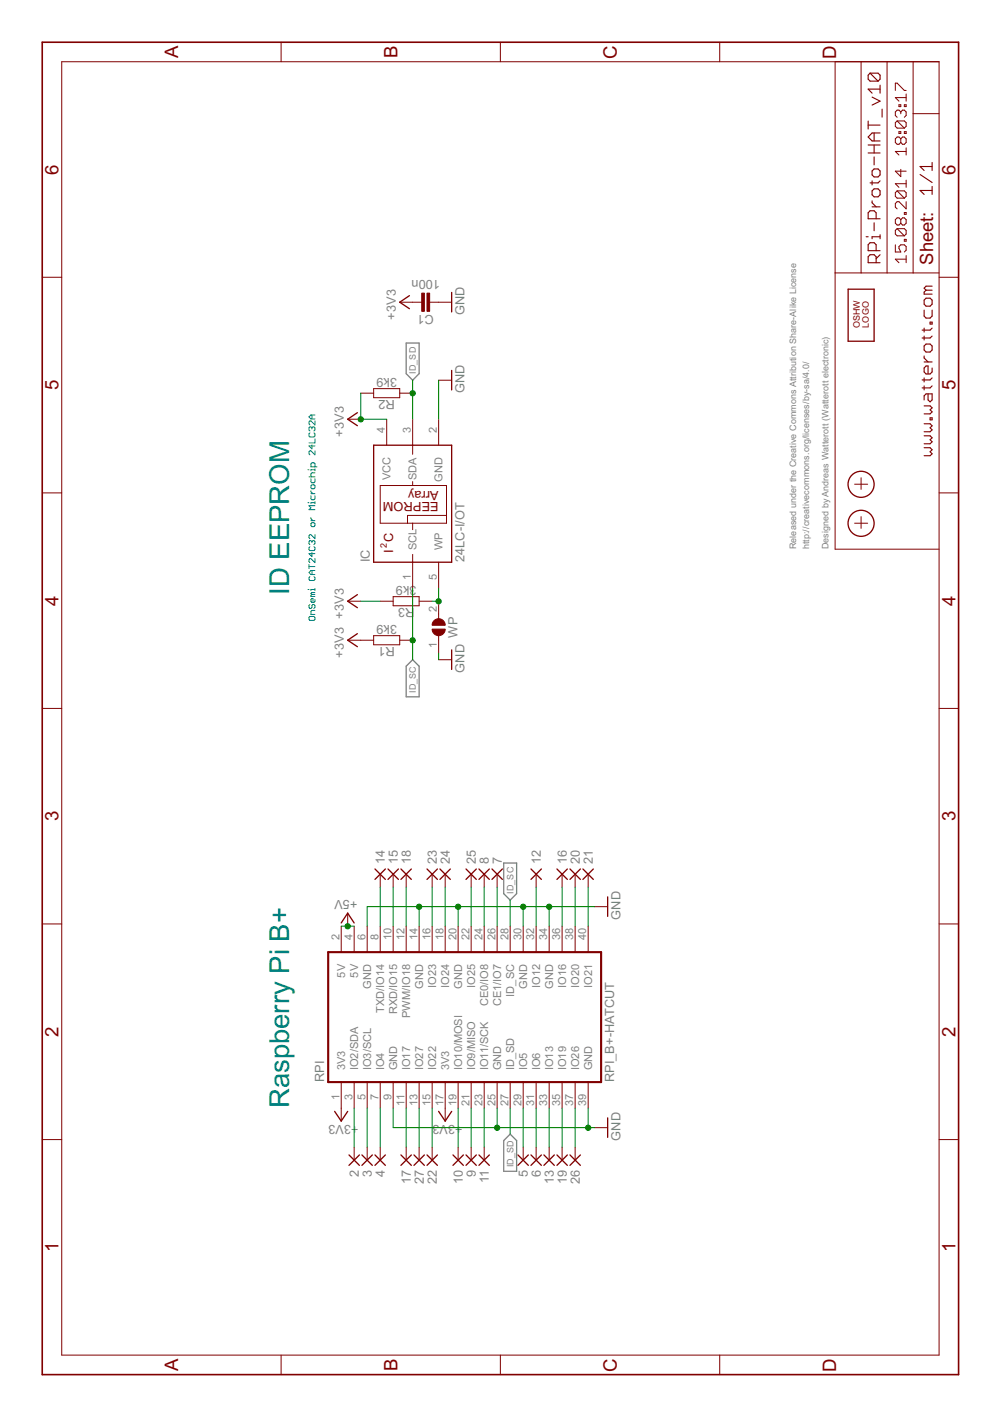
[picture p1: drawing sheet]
<svg xmlns="http://www.w3.org/2000/svg" width="210mm" height="297mm" viewBox="0 0 210 297" stroke-linecap="round" stroke-linejoin="round" font-family="sans-serif">
<path d="M85.1 71.9h2.7v6.4l-1.4 1.4-1.3-1.4zM86.4 138.2l1.4 1.4v6.4h-2.7v-6.4zM105.5 180.8h2.7v6.4l-1.3 1.4-1.4-1.4zM106.9 237.6l1.3 1.3v6.5h-2.7v-6.5z" fill="none" stroke="#808080" stroke-width=".28"/>
<g fill="none" stroke="#800000" stroke-width=".23">
<path d="M182.3 15.3l-.4 .4v.9l.4 .4h1.6M182.3 15.3h1.6l.5 .4v.9l-.5 .4M182.3 15.3l1.6 1.7M184.4 17.8v1.7M184.4 18.7h-2.5l.8 .8M181.9 25.4v1.6M181.9 32h2.5M181.9 30.4h2.5M181.9 26.2h2.5M182.7 37.9v.8M182.7 20.3l1.7 .9-1.7 .8M183.1 35.4h.8l.5 .4v.8l-.5 .5h-.8l-.4-.5v-.8z"/>
<path d="M183.1 39.6h.8l.5 .4v.8l-.5 .4h-.8l-.4-.4v-.8zM183.1 27.9v1.6M183.1 30.4v1.6M183.1 32.9v1.6M184.4 37.9l-.5 .4h-1.6M184.4 27.9h-1.7l-.8 .8 .8 .8h1.7M184.8 22.9v1.6M192.7 36.6l2.6 1.6M195.3 34v1.7M195.3 39.1v1.6M195.3 39.9h-2.6l.9 .8M195.3 34.9h-2.6l.9 .8"/>
<path d="M181.4 49.6h.5M182.7 42.1v.4l.8 .8M182.7 43.3h1.7M183.1 46.7v1.6M183.5 55v-1.2l-.4-.4h-.8l-.4 .4v1.2h2.5M183.5 45.8v-1.2l-.4-.4h-.8l-.4 .4v1.2h2.5M183.5 52.5v-1.2l-.4-.5h-.8l-.4 .5v1.2h2.5M184.4 53.4l-.9 .8M184.4 49.6h-1.7v.4M184.4 49.2v.8M195.3 59.9h-1.3l-.4 .5 .4 .4M193.6 62.9l.4-.4h.8l.5 .4v.8l-.5 .4h-.8l-.4-.4z"/>
<path d="M193.6 65v1.2l.4 .4h.8l.5-.4v-1.2M193.6 72.5l.4-.4h.8l.5 .4v.8l-.5 .4h-.8l-.4-.4zM193.6 68.7v.9M193.6 70.4v.8M193.6 74.6v.4l.8 .8M193.6 79.2v.8M193.6 75.8h1.7M194 60.8l-.4 .4v.4h1.7M194 60.8h1.3M194.8 67.5h.5v.4h-.5zM195.3 77.1v.8l-.5 .4h-.8l-.4-.4v-.8l.4-.4h.4v1.6M195.3 79.2l-.5 .4h-1.6"/>
<path d="M195.3 70.4l-.5 .4h-1.6M195.3 68.7l-.5 .5h-1.6M193.6 93.8h1.2l.5 .4-.5 .4 .5 .5-.5 .4h-1.2M193.6 91.3h1.2l.5 .4-.5 .4 .5 .4-.5 .5h-1.2M193.6 88.8h1.2l.5 .4-.5 .4 .5 .4-.5 .4h-1.2M193.6 85h1.2l.5 .4-.5 .5 .5 .4-.5 .4h-1.2M193.6 80.8v.9M194.4 82.5v1.3l.4 .4 .5-.4v-1.3h-1.3l-.4 .4v.9M194.8 87.5h.5v.4h-.5zM195.3 80.8l-.5 .5h-1.6"/>
</g>
<g fill="none" stroke="#800000" stroke-width=".21">
<path d="M12.9 12.9h183.8v271h-183.8zM58.9 8.8v4.1M104.8 8.8v4.1M150.8 8.8v4.1M174.9 12.9v102.1h21.8M180.4 12.9v44.3M185.8 12.9v44.3M187.6 18.9v-1.5h.3l1.5 1.5h.4M189.8 19.7v1.5M191.3 12.9v44.3M187.9 25.3h1.5l.4 .4v.8l-.4 .3M187.9 40h1.5l.4 .4v.7l-.4 .4"/>
<path d="M187.9 25.3l-.3 .4v.8l.3 .3h1.5M187.9 40l-.3 .4v.7l.3 .4h1.5M187.9 40l1.5 1.5M187.9 25.3l1.5 1.5M188.3 21.9h.4v.4h-.4zM188.3 27.6h.4v.4h-.4zM188.7 23.5l.4-.4h.3l.4 .4v.7l-.4 .4M188.7 29.1l.4-.4h.3l.4 .4v.7l-.4 .4h-.3l-.4-.4M188.7 23.5l-.4-.4h-.4l-.3 .4v.7l.3 .4M188.7 29.1l-.4-.4h-.4l-.3 .4v.7l.3 .4h.4l.4-.4M188.7 23.5v.3M188.7 29.1v.7"/>
<path d="M188.7 35.5v1.5l-1.1-1.1h2.2M189.4 21.9h.4v.4h-.4zM189.4 27.6h.4v.4h-.4zM189.8 31v1.5M189.8 37.7v1.5M189.8 38.5h-2.2l.7 .7M189.8 31.7h-2.2l.7 .8M189.8 20.4h-2.2l.7 .8M191.3 23.8h5.4M8.8 58.1h4.1M174.9 57.2h21.8M187.6 51.3v1.5h1.1l-.4-.8v-.4l.4-.3h.7l.4 .3v.8l-.4 .4"/>
<path d="M187.9 47.9h1.5l.4 .4v.7l-.4 .4M187.9 47.9l-.3 .4v.7l.3 .4h1.5M187.9 47.9l1.5 1.5M188.7 46l.4-.4h.3l.4 .4v.8l-.4 .3h-.3l-.4-.3M188.7 46l-.4-.4h-.4l-.3 .4v.8l.3 .3h.4l.4-.3M188.7 46v.8M189.4 44.5h.4v.4h-.4zM189.4 50.1h.4v.4h-.4zM189.8 54.3h-2.2l.7 .7M189.8 42.2v1.6l-1.5-1.6h-.4l-.3 .4v.8l.3 .4M189.8 53.5v1.5M196.7 58.1h4.1"/>
<path d="M83.7 63.3h4.6M90 63.3h4.6M91.9 79.7h2.7M72.8 87.8h2.8M75.6 82.4h2.7M78.3 81.4h5.4v1.9h-5.4zM81 87.8v5.5M83.7 82.4h2.7M86.4 87.8v7.4M91.9 87.8v5.5M8.8 103.3h4.1M79.7 101.7h13.8v7.9h-13.8z"/>
<path d="M86.4 100.9v.8M86.4 109.6v1.4M86.4 116.1v7.1M91.9 117.8v5.4M93.5 108h-8.1v1.6M179 109.6h2.8M179 101.4h2.8M180.4 100.1v2.4M180.4 108.2v2.5M196.7 103.3h4.1M72.8 125.9h2.8M72.8 134.1h5.5"/>
<path d="M78.3 133.2h5.4v1.9h-5.4zM79.7 125.9h2.7M82.4 125h5.4v1.9h-5.4zM83.7 134.1h2.7M87.8 125.9h2.7M91.9 138.2h2.7M91.9 125.9v3.7M91.9 133.2v3.6M8.8 148.4h4.1M196.7 148.4h4.1M8.8 193.5h4.1M71.5 194v5.5"/>
<path d="M72.8 191.3v2.7M74.2 194v5.5M76.9 194v5.5M79.7 183.1v2.7M79.7 194v5.5M82.4 183.1v2.7M82.4 194v5.5M85.1 183.1v2.7M85.1 194v5.5M87.8 194v5.5M90.5 183.1v2.7M90.5 194v5.5"/>
<path d="M93.3 183.1v2.7M93.3 194v5.5M96 194v5.5M98.7 183.1v2.7M98.7 194v5.5M101.4 183.1v2.7M101.4 194v5.5M104.1 183.1v2.7M104.1 194v5.5M106.9 194v5.5M109.6 194v5.5M112.3 183.1v2.7"/>
<path d="M112.3 194v5.5M115 194v5.5M117.8 183.1v2.7M117.8 194v5.5M120.5 183.1v2.7M120.5 194v5.5M123.2 183.1v2.7M123.2 194v5.5M124.6 189.9h2.7M196.7 193.5h4.1M8.8 238.7h4.1M71.5 226.7v8.1"/>
<path d="M74.2 226.7v5.4M76.9 226.7v5.4M79.7 226.7v5.4M82.4 226.7v5.4M85.1 226.7v5.4M87.8 226.7v5.4M90.5 226.7v5.4M93.3 226.7v8.1M96 226.7v5.4M98.7 226.7v5.4M101.4 226.7v5.4M104.1 226.7v5.4"/>
<path d="M106.9 226.7v5.4M109.6 226.7v5.4M112.3 226.7v5.4M115 226.7v5.4M117.8 226.7v5.4M120.5 226.7v5.4M123.2 226.7v5.4M124.6 236.2h2.7M196.7 238.7h4.1M74.2 240.3v2.7M76.9 240.3v2.7M79.7 240.3v2.7"/>
<path d="M85.1 240.3v2.7M87.8 240.3v2.7M90.5 240.3v2.7M96 240.3v2.7M98.7 240.3v2.7M101.4 240.3v2.7M109.6 240.3v2.7M112.3 240.3v2.7M115 240.3v2.7M117.8 240.3v2.7M120.5 240.3v2.7M58.9 283.9v4.1"/>
<path d="M104.8 283.9v4.1M150.8 283.9v4.1"/>
</g>
<path d="M8.8 8.8h192v279.2h-192z" fill="none" stroke="#800000" stroke-width=".34"/>
<g fill="none" stroke="#800000" stroke-width=".28">
<path d="M85.8 61.9l-2.1 1.4 2.1 1.4M94.6 61.3v4M94.6 77.6v4.1M177.7 60.6h5.4v10.9h-5.4zM74.9 86.4l-2.1 1.4 2.1 1.4M78.3 93.3h16.3v24.5h-16.3zM74.9 124.6l-2.1 1.3 2.1 1.4M74.9 132.7l-2.1 1.4 2.1 1.4M94.6 136.1v4.1M71.5 193.3l1.3-2 1.4 2M78.5 182l2.2 2.2M80.7 182l-2.2 2.2"/>
<path d="M81.3 182l2.2 2.2M83.5 182l-2.2 2.2M84 182l2.2 2.2M86.2 182l-2.2 2.2M89.5 182l2.1 2.2M91.6 182l-2.1 2.2M92.2 182l2.1 2.2M94.3 182l-2.1 2.2M97.6 182l2.2 2.2M99.8 182l-2.2 2.2M100.3 182l2.2 2.2M102.5 182l-2.2 2.2"/>
<path d="M103.1 182l2.1 2.2M105.2 182l-2.1 2.2M111.2 182l2.2 2.2M113.4 182l-2.2 2.2M116.7 182l2.2 2.2M118.9 182l-2.2 2.2M119.4 182l2.2 2.2M121.6 182l-2.2 2.2M122.1 182l2.2 2.2M124.3 182l-2.2 2.2M127.3 187.9v4.1M70.1 232.8l1.4 2 1.3-2"/>
<path d="M91.9 232.8l1.4 2 1.3-2M127.3 234.2v4.1M73.1 241.9l2.2 2.2M75.3 241.9l-2.2 2.2M75.8 241.9l2.2 2.2M78 241.9l-2.2 2.2M78.5 241.9l2.2 2.2M80.7 241.9l-2.2 2.2M84 241.9l2.2 2.2M86.2 241.9l-2.2 2.2M86.7 241.9l2.2 2.2M88.9 241.9l-2.2 2.2"/>
<path d="M89.5 241.9l2.1 2.2M91.6 241.9l-2.1 2.2M94.9 241.9l2.2 2.2M97.1 241.9l-2.2 2.2M97.6 241.9l2.2 2.2M99.8 241.9l-2.2 2.2M100.3 241.9l2.2 2.2M102.5 241.9l-2.2 2.2M108.5 241.9l2.2 2.2M110.7 241.9l-2.2 2.2M111.2 241.9l2.2 2.2M113.4 241.9l-2.2 2.2"/>
<path d="M113.9 241.9l2.2 2.2M116.1 241.9l-2.2 2.2M116.7 241.9l2.2 2.2M118.9 241.9l-2.2 2.2M119.4 241.9l2.2 2.2M121.6 241.9l-2.2 2.2"/>
<circle cx="180.4" cy="109.6" r="2.73"/>
<circle cx="180.4" cy="101.5" r="2.73"/>
</g>
<g fill="#800000" stroke="#800000" stroke-width=".21">
<path d="M90.9 130a1.37 1.37 0 0 1 1.5-.3 1.37 1.37 0 0 1 .9 1.3h-2.8l.1-.5z" fill-rule="evenodd"/>
<path d="M90.5 131.8h2.8a1.37 1.37 0 0 1-1.4 1.4 1.37 1.37 0 0 1-1.4-1.4z" fill-rule="evenodd"/>
</g>
<path d="M68.7 199.5h57.2v27.2h-57.2z" fill="none" stroke="#800000" stroke-width=".44"/>
<g fill="#800000" stroke="#800000" stroke-width=".21">
<path d="M88.3 61.4h.6v3.8h-.6z"/>
<path d="M89.5 61.4h.5v3.8h-.5z"/>
</g>
<g fill="none" stroke="#008000" stroke-width=".21">
<path d="M86.4 79.7v8.1M91.9 79.7v8.1M75.6 82.4v5.4h5.4M75.6 125.9h4.1M86.4 123.2v15M91.9 123.2v2.7h-1.4M91.9 136.8v1.4M71.5 194h2.7M79.7 185.8v8.2M82.4 185.8v8.2M85.1 185.8v8.2M87.8 189.9v4.1"/>
<path d="M90.5 185.8v8.2M93.3 185.8v8.2M96 189.9v4.1M98.7 185.8v8.2M101.4 185.8v8.2M104.1 185.8v8.2M106.9 188.6v5.4M109.6 189.9v4.1M112.3 185.8v8.2M115 189.9v4.1M117.8 185.8v8.2M120.5 185.8v8.2"/>
<path d="M123.2 185.8v8.2M124.6 189.9h-47.7v4.1M74.2 232.1v8.2M76.9 232.1v8.2M79.7 232.1v8.2M82.4 232.1v4.1h42.2M85.1 232.1v8.2M87.8 232.1v8.2M90.5 232.1v8.2M96 232.1v8.2M98.7 232.1v8.2M101.4 232.1v8.2"/>
<path d="M104.1 232.1v4.1M106.9 232.1v5.5M109.6 232.1v8.2M112.3 232.1v8.2M115 232.1v8.2M117.8 232.1v8.2M120.5 232.1v8.2M123.2 232.1v4.1"/>
</g>
<g fill="#008000" stroke="#008000" stroke-width=".21">
<circle cx="104.1" cy="236.2" r=".55"/>
<circle cx="123.2" cy="236.2" r=".55"/>
<circle cx="115" cy="189.9" r=".55"/>
<circle cx="109.6" cy="189.9" r=".55"/>
<circle cx="96" cy="189.9" r=".55"/>
<circle cx="87.8" cy="189.9" r=".55"/>
<circle cx="72.8" cy="194" r=".55"/>
<circle cx="75.6" cy="87.8" r=".55"/>
<circle cx="86.4" cy="82.4" r=".55"/>
<circle cx="86.4" cy="134.1" r=".55"/>
<circle cx="91.9" cy="126" r=".55"/>
</g>
<g fill="none" stroke="#008080" stroke-width=".21">
<path d="M64.5 98.4h.2M64.7 99.9h1.3M64.9 90.7l-.2 .2v.4l.2 .2h.9l.2-.2v-.4l-.2-.2M65.3 89.6l-.2-.2-.4 .2v.5l.2 .2M65.3 89.6l.3-.2 .4 .2v.5l-.2 .2M65.3 86.9v.9M65.3 89.6v.3M65.3 93.2v.8l-.6-.6h1.3M66 88.2v.8l-.9-.8-.4 .2v.4l.2 .2M66 94.4v.9l-.9-.9-.4 .3v.4l.2 .2M66 91.9v.9h-1.3M66 97.8v-.6l-.2-.3h-.5l-.2 .3v.6h1.3"/>
<path d="M66 98.2v.4M66 98.4h-.9v.2M66 99h-.7l-.2 .3v.4l.2 .2M66 86.9h-.9l-.4 .4 .4 .5h.9M64.5 105.3h.2M64.7 118.3v.8M64.7 118.7h1.3M64.9 114.5l-.2 .2v.4l.2 .2h.9l.2-.2v-.4l-.2-.2M65.1 100.3v.6l.2 .2h.5l.2-.2v-.6M65.1 101.7l.2-.1h.5l.2 .1v.5l-.2 .2h-.5l-.2-.2zM65.1 103.8v.7l.2 .2h.5l.2-.2v-.7M65.1 109.7l.2-.2h.5l.2 .2v.4l-.2 .2h-.5l-.2-.2z"/>
<path d="M65.1 102.8v.2l.5 .4M65.1 108.4v.2l.5 .5M65.1 109.1h.9M65.1 103.4h.9M65.3 113.5l-.2-.3-.4 .3v.4l.2 .2M65.3 113.5l.3-.3 .4 .3v.4l-.2 .2M65.3 113.5v.2M65.3 115.8v.8l-.6-.6h1.3M65.3 119.5v.9M66 112v.8l-.9-.8h-.2l-.2 .2v.4l.2 .2M66 117v.9l-.9-.9h-.2l-.2 .2v.4l.2 .3M66 105.1v.4"/>
<path d="M66 105.3h-.9v.2M66 119.5h-.9l-.4 .4 .4 .5h.9M66 105.9h-1.3l.4 .5-.4 .4h1.3M64.5 123.5h.2M64.9 120.8l-.2 .2v.4l.2 .2h.9l.2-.2v-.4l-.2-.2M64.9 126.6l-.2 .2v.5l.2 .2 .4-.2v-.5l.3-.2 .4 .2v.5l-.2 .2M64.9 129.1h.9l.2 .2v.5l-.2 .2h-.9l-.2-.2v-.5zM65.3 124.5l-.2 .4h.9M65.3 124.5h.7M66 123.3v.4M66 125.6v.4l-.2 .2h-.5l-.2-.2v-.4l.5-.2v.8M66 127.9h-.7l-.2 .2v.6h.9"/>
<path d="M66 123.5h-.9v.2M66 124.1h-.7l-.2 .2 .2 .2"/>
</g>
<g font-size="6.4" fill="#008080">
<text x="60.6" y="124.6" transform="rotate(-90 60.6 124.6)">ID EEPROM</text>
<text x="60.6" y="232.1" transform="rotate(-90 60.6 232.1)">Raspberry Pi B+</text>
</g>
<g font-size="4.4" fill="#800000">
<text x="37.3" y="12.2" transform="rotate(-90 37.3 12.2)">A</text>
<text x="83.2" y="12.2" transform="rotate(-90 83.2 12.2)">B</text>
<text x="129.2" y="12.3" transform="rotate(-90 129.2 12.3)">C</text>
<text x="175.1" y="12.3" transform="rotate(-90 175.1 12.3)">D</text>
<text x="12.3" y="36.6" transform="rotate(-90 12.3 36.6)">6</text>
<text x="200.2" y="36.6" transform="rotate(-90 200.2 36.6)">6</text>
<text x="12.3" y="81.7" transform="rotate(-90 12.3 81.7)">5</text>
<text x="200.2" y="81.7" transform="rotate(-90 200.2 81.7)">5</text>
<text x="12.3" y="126.9" transform="rotate(-90 12.3 126.9)">4</text>
<text x="200.2" y="126.9" transform="rotate(-90 200.2 126.9)">4</text>
<text x="12.3" y="172.1" transform="rotate(-90 12.3 172.1)">3</text>
<text x="200.2" y="172.1" transform="rotate(-90 200.2 172.1)">3</text>
<text x="12.3" y="217.2" transform="rotate(-90 12.3 217.2)">2</text>
<text x="200.2" y="217.2" transform="rotate(-90 200.2 217.2)">2</text>
<text x="12.3" y="262.4" transform="rotate(-90 12.3 262.4)">1</text>
<text x="200.2" y="262.4" transform="rotate(-90 200.2 262.4)">1</text>
<text x="37.3" y="287.2" transform="rotate(-90 37.3 287.2)">A</text>
<text x="83.2" y="287.2" transform="rotate(-90 83.2 287.2)">B</text>
<text x="129.2" y="287.3" transform="rotate(-90 129.2 287.3)">C</text>
<text x="175.1" y="287.3" transform="rotate(-90 175.1 287.3)">D</text>
</g>
<text font-size="4.3" fill="#800000" x="195.5" y="55.4" transform="rotate(-90 195.5 55.4)">Sheet:</text>
<g font-size="3" fill="#808080">
<text x="92.2" y="58.7" transform="rotate(-180 92.2 58.7)">100n</text>
<text x="82.9" y="67" transform="rotate(-90 82.9 67)">+3V3</text>
<text x="90.9" y="66" transform="rotate(-180 90.9 66)">C1</text>
<text x="97.3" y="66" transform="rotate(-90 97.3 66)">GND</text>
<text x="82.7" y="83.7" transform="rotate(-180 82.7 83.7)">R2</text>
<text x="83.2" y="79.1" transform="rotate(-180 83.2 79.1)">3k9</text>
<text x="97.3" y="82.4" transform="rotate(-90 97.3 82.4)">GND</text>
<text x="72" y="91.5" transform="rotate(-90 72 91.5)">+3V3</text>
<text x="77.5" y="117.8" transform="rotate(-90 77.5 117.8)">IC</text>
<text x="97.3" y="117.8" transform="rotate(-90 97.3 117.8)">24LC-I/OT</text>
<text x="85.8" y="122.7" transform="rotate(-180 85.8 122.7)">k9</text>
<text x="87.3" y="122.7" transform="rotate(-180 87.3 122.7)">3</text>
<text x="83.2" y="130.8" transform="rotate(-180 83.2 130.8)">3k9</text>
<text x="86.8" y="127.3" transform="rotate(-180 86.8 127.3)">R3</text>
<text x="72" y="137.8" transform="rotate(-90 72 137.8)">+3V3 +3V3</text>
<text x="82.7" y="135.5" transform="rotate(-180 82.7 135.5)">R1</text>
<text x="95.8" y="133.6" transform="rotate(-90 95.8 133.6)">WP</text>
<text x="97.3" y="140.9" transform="rotate(-90 97.3 140.9)">GND</text>
<text x="80.6" y="181.1" transform="rotate(-90 80.6 181.1)">14</text>
<text x="83.3" y="181.1" transform="rotate(-90 83.3 181.1)">15</text>
<text x="86" y="181.1" transform="rotate(-90 86 181.1)">18</text>
<text x="91.5" y="181.1" transform="rotate(-90 91.5 181.1)">23</text>
<text x="94.2" y="181.1" transform="rotate(-90 94.2 181.1)">24</text>
<text x="99.7" y="181.1" transform="rotate(-90 99.7 181.1)">25</text>
<text x="102.4" y="181.1" transform="rotate(-90 102.4 181.1)">8</text>
<text x="105.1" y="181.1" transform="rotate(-90 105.1 181.1)">7</text>
<text x="113.3" y="181.1" transform="rotate(-90 113.3 181.1)">12</text>
<text x="118.7" y="181.1" transform="rotate(-90 118.7 181.1)">16</text>
<text x="121.4" y="181.1" transform="rotate(-90 121.4 181.1)">20</text>
<text x="124.2" y="181.1" transform="rotate(-90 124.2 181.1)">21</text>
<text x="74.9" y="188.6" transform="rotate(-180 74.9 188.6)">+5V</text>
<text x="130" y="192.6" transform="rotate(-90 130 192.6)">GND</text>
<text x="67.9" y="226.7" transform="rotate(-90 67.9 226.7)">RPI</text>
<text x="128.7" y="226.7" transform="rotate(-90 128.7 226.7)">RPI_B+-HATCUT</text>
<text x="73.6" y="235.7" transform="rotate(-180 73.6 235.7)">3V3</text>
<text x="75.1" y="235.7" transform="rotate(-180 75.1 235.7)">+</text>
<text x="95.3" y="235.7" transform="rotate(-180 95.3 235.7)">3V3</text>
<text x="96.9" y="235.7" transform="rotate(-180 96.9 235.7)">+</text>
<text x="130" y="238.9" transform="rotate(-90 130 238.9)">GND</text>
<text x="75.1" y="246.6" transform="rotate(-90 75.1 246.6)">2</text>
<text x="77.9" y="246.6" transform="rotate(-90 77.9 246.6)">3</text>
<text x="80.6" y="246.6" transform="rotate(-90 80.6 246.6)">4</text>
<text x="86" y="248.1" transform="rotate(-90 86 248.1)">17</text>
<text x="88.8" y="248.1" transform="rotate(-90 88.8 248.1)">27</text>
<text x="91.5" y="248.1" transform="rotate(-90 91.5 248.1)">22</text>
<text x="96.9" y="248.1" transform="rotate(-90 96.9 248.1)">10</text>
<text x="99.7" y="246.6" transform="rotate(-90 99.7 246.6)">9</text>
<text x="102.4" y="247.9" transform="rotate(-90 102.4 247.9)">11</text>
<text x="110.5" y="246.6" transform="rotate(-90 110.5 246.6)">5</text>
<text x="113.3" y="246.6" transform="rotate(-90 113.3 246.6)">6</text>
<text x="116" y="248.1" transform="rotate(-90 116 248.1)">13</text>
<text x="118.7" y="248.1" transform="rotate(-90 118.7 248.1)">19</text>
<text x="121.4" y="248.1" transform="rotate(-90 121.4 248.1)">26</text>
</g>
<g font-size="3" fill="#800000">
<text x="91.9" y="102.8" transform="rotate(-180 91.9 102.8)">Array</text>
<text x="91.9" y="105.2" transform="rotate(-180 91.9 105.2)">EEPROM</text>
<text x="82.4" y="115.9" transform="rotate(-90 82.4 115.9)">I C</text>
</g>
<g font-size="2.6" fill="#808080">
<text x="80.6" y="90.8" transform="rotate(-90 80.6 90.8)">4</text>
<text x="86.1" y="90.8" transform="rotate(-90 86.1 90.8)">3</text>
<text x="91.5" y="90.8" transform="rotate(-90 91.5 90.8)">2</text>
<text x="81.8" y="100.7" transform="rotate(-90 81.8 100.7)">VCC</text>
<text x="87.3" y="100.5" transform="rotate(-90 87.3 100.5)">SDA</text>
<text x="92.7" y="100.9" transform="rotate(-90 92.7 100.9)">GND</text>
<text x="87.3" y="115.3" transform="rotate(-90 87.3 115.3)">SCL</text>
<text x="92.7" y="115.3" transform="rotate(-90 92.7 115.3)">WP</text>
<text x="86.1" y="121.6" transform="rotate(-90 86.1 121.6)">1</text>
<text x="91.5" y="121.6" transform="rotate(-90 91.5 121.6)">5</text>
<text x="91.5" y="128.3" transform="rotate(-90 91.5 128.3)">2</text>
<text x="91.5" y="135.8" transform="rotate(-90 91.5 135.8)">1</text>
<text x="71.1" y="196.9" transform="rotate(-90 71.1 196.9)">2</text>
<text x="73.8" y="196.9" transform="rotate(-90 73.8 196.9)">4</text>
<text x="76.5" y="196.9" transform="rotate(-90 76.5 196.9)">6</text>
<text x="79.3" y="196.9" transform="rotate(-90 79.3 196.9)">8</text>
<text x="82" y="196.9" transform="rotate(-90 82 196.9)">10</text>
<text x="84.7" y="196.9" transform="rotate(-90 84.7 196.9)">12</text>
<text x="87.4" y="196.9" transform="rotate(-90 87.4 196.9)">14</text>
<text x="90.2" y="196.9" transform="rotate(-90 90.2 196.9)">16</text>
<text x="92.9" y="196.9" transform="rotate(-90 92.9 196.9)">18</text>
<text x="95.6" y="196.9" transform="rotate(-90 95.6 196.9)">20</text>
<text x="98.3" y="196.9" transform="rotate(-90 98.3 196.9)">22</text>
<text x="101" y="196.9" transform="rotate(-90 101 196.9)">24</text>
<text x="103.8" y="196.9" transform="rotate(-90 103.8 196.9)">26</text>
<text x="106.5" y="196.9" transform="rotate(-90 106.5 196.9)">28</text>
<text x="109.2" y="196.9" transform="rotate(-90 109.2 196.9)">30</text>
<text x="111.9" y="196.9" transform="rotate(-90 111.9 196.9)">32</text>
<text x="114.7" y="196.9" transform="rotate(-90 114.7 196.9)">34</text>
<text x="117.4" y="196.9" transform="rotate(-90 117.4 196.9)">36</text>
<text x="120.1" y="196.9" transform="rotate(-90 120.1 196.9)">38</text>
<text x="122.8" y="196.9" transform="rotate(-90 122.8 196.9)">40</text>
<text x="72.3" y="204.8" transform="rotate(-90 72.3 204.8)">5V</text>
<text x="75" y="204.8" transform="rotate(-90 75 204.8)">5V</text>
<text x="77.7" y="207.1" transform="rotate(-90 77.7 207.1)">GND</text>
<text x="88.6" y="207.1" transform="rotate(-90 88.6 207.1)">GND</text>
<text x="91.3" y="207" transform="rotate(-90 91.3 207)">IO23</text>
<text x="94.1" y="207" transform="rotate(-90 94.1 207)">IO24</text>
<text x="96.8" y="207.1" transform="rotate(-90 96.8 207.1)">GND</text>
<text x="99.5" y="207" transform="rotate(-90 99.5 207)">IO25</text>
<text x="107.7" y="208.8" transform="rotate(-90 107.7 208.8)">ID_SC</text>
<text x="110.4" y="207.1" transform="rotate(-90 110.4 207.1)">GND</text>
<text x="113.1" y="207" transform="rotate(-90 113.1 207)">IO12</text>
<text x="115.9" y="207.1" transform="rotate(-90 115.9 207.1)">GND</text>
<text x="118.6" y="207" transform="rotate(-90 118.6 207)">IO16</text>
<text x="121.3" y="207" transform="rotate(-90 121.3 207)">IO20</text>
<text x="124" y="207" transform="rotate(-90 124 207)">IO21</text>
<text x="80.5" y="212.2" transform="rotate(-90 80.5 212.2)">TXD/IO14</text>
<text x="83.2" y="212.5" transform="rotate(-90 83.2 212.5)">RXD/IO15</text>
<text x="85.9" y="213.3" transform="rotate(-90 85.9 213.3)">PWM/IO18</text>
<text x="102.2" y="210.8" transform="rotate(-90 102.2 210.8)">CE0/IO8</text>
<text x="105" y="210.8" transform="rotate(-90 105 210.8)">CE1/IO7</text>
<text x="72.3" y="224.2" transform="rotate(-90 72.3 224.2)">3V3</text>
<text x="75" y="224.2" transform="rotate(-90 75 224.2)">IO2/SDA</text>
<text x="77.7" y="224.2" transform="rotate(-90 77.7 224.2)">IO3/SCL</text>
<text x="80.5" y="224.2" transform="rotate(-90 80.5 224.2)">IO4</text>
<text x="83.2" y="224.2" transform="rotate(-90 83.2 224.2)">GND</text>
<text x="85.9" y="224.2" transform="rotate(-90 85.9 224.2)">IO17</text>
<text x="88.6" y="224.2" transform="rotate(-90 88.6 224.2)">IO27</text>
<text x="91.3" y="224.2" transform="rotate(-90 91.3 224.2)">IO22</text>
<text x="94.1" y="224.2" transform="rotate(-90 94.1 224.2)">3V3</text>
<text x="96.8" y="224.2" transform="rotate(-90 96.8 224.2)">IO10/MOSI</text>
<text x="99.5" y="224.2" transform="rotate(-90 99.5 224.2)">IO9/MISO</text>
<text x="102.2" y="224.2" transform="rotate(-90 102.2 224.2)">IO11/SCK</text>
<text x="105" y="224.2" transform="rotate(-90 105 224.2)">GND</text>
<text x="107.7" y="224.2" transform="rotate(-90 107.7 224.2)">ID_SD</text>
<text x="110.4" y="224.2" transform="rotate(-90 110.4 224.2)">IO5</text>
<text x="113.1" y="224.2" transform="rotate(-90 113.1 224.2)">IO6</text>
<text x="115.9" y="224.2" transform="rotate(-90 115.9 224.2)">IO13</text>
<text x="118.6" y="224.2" transform="rotate(-90 118.6 224.2)">IO19</text>
<text x="121.3" y="224.2" transform="rotate(-90 121.3 224.2)">IO26</text>
<text x="124" y="224.2" transform="rotate(-90 124 224.2)">GND</text>
<text x="71.1" y="230.5" transform="rotate(-90 71.1 230.5)">1</text>
<text x="73.8" y="230.5" transform="rotate(-90 73.8 230.5)">3</text>
<text x="76.5" y="230.5" transform="rotate(-90 76.5 230.5)">5</text>
<text x="79.3" y="230.5" transform="rotate(-90 79.3 230.5)">7</text>
<text x="82" y="230.5" transform="rotate(-90 82 230.5)">9</text>
<text x="84.7" y="231.6" transform="rotate(-90 84.7 231.6)">11</text>
<text x="87.4" y="231.8" transform="rotate(-90 87.4 231.8)">13</text>
<text x="90.2" y="231.8" transform="rotate(-90 90.2 231.8)">15</text>
<text x="92.9" y="231.8" transform="rotate(-90 92.9 231.8)">17</text>
<text x="95.6" y="231.8" transform="rotate(-90 95.6 231.8)">19</text>
<text x="98.3" y="231.8" transform="rotate(-90 98.3 231.8)">21</text>
<text x="101" y="231.8" transform="rotate(-90 101 231.8)">23</text>
<text x="103.8" y="231.8" transform="rotate(-90 103.8 231.8)">25</text>
<text x="106.5" y="231.8" transform="rotate(-90 106.5 231.8)">27</text>
<text x="109.2" y="231.8" transform="rotate(-90 109.2 231.8)">29</text>
<text x="111.9" y="231.8" transform="rotate(-90 111.9 231.8)">31</text>
<text x="114.7" y="231.8" transform="rotate(-90 114.7 231.8)">33</text>
<text x="117.4" y="231.8" transform="rotate(-90 117.4 231.8)">35</text>
<text x="120.1" y="231.8" transform="rotate(-90 120.1 231.8)">37</text>
<text x="122.8" y="231.8" transform="rotate(-90 122.8 231.8)">39</text>
</g>
<g font-size="2.1" fill="#800000">
<text x="180.1" y="68.8" transform="rotate(-90 180.1 68.8)">OSHW</text>
<text x="182" y="68.6" transform="rotate(-90 182 68.6)">LOGO</text>
<text x="81" y="114.8" transform="rotate(-90 81 114.8)">2</text>
</g>
<g font-size="2.1" fill="#808080">
<text x="87.1" y="78.3" transform="rotate(-90 87.1 78.3)">ID_SD</text>
<text x="166.8" y="115" transform="rotate(-90 166.8 115)">Released under the Creative Commons Attribution Share-Alike License</text>
<text x="169.5" y="115" transform="rotate(-90 169.5 115)">http://creativecommons.org/licenses/by-sa/4.0/</text>
<text x="173.6" y="115" transform="rotate(-90 173.6 115)">Designed by Andreas Watterott (Watterott electronic)</text>
<text x="87.1" y="145.2" transform="rotate(-90 87.1 145.2)">ID_SC</text>
<text x="107.5" y="187.2" transform="rotate(-90 107.5 187.2)">ID_SC</text>
<text x="107.5" y="244.5" transform="rotate(-90 107.5 244.5)">ID_SD</text>
</g>
</svg>
